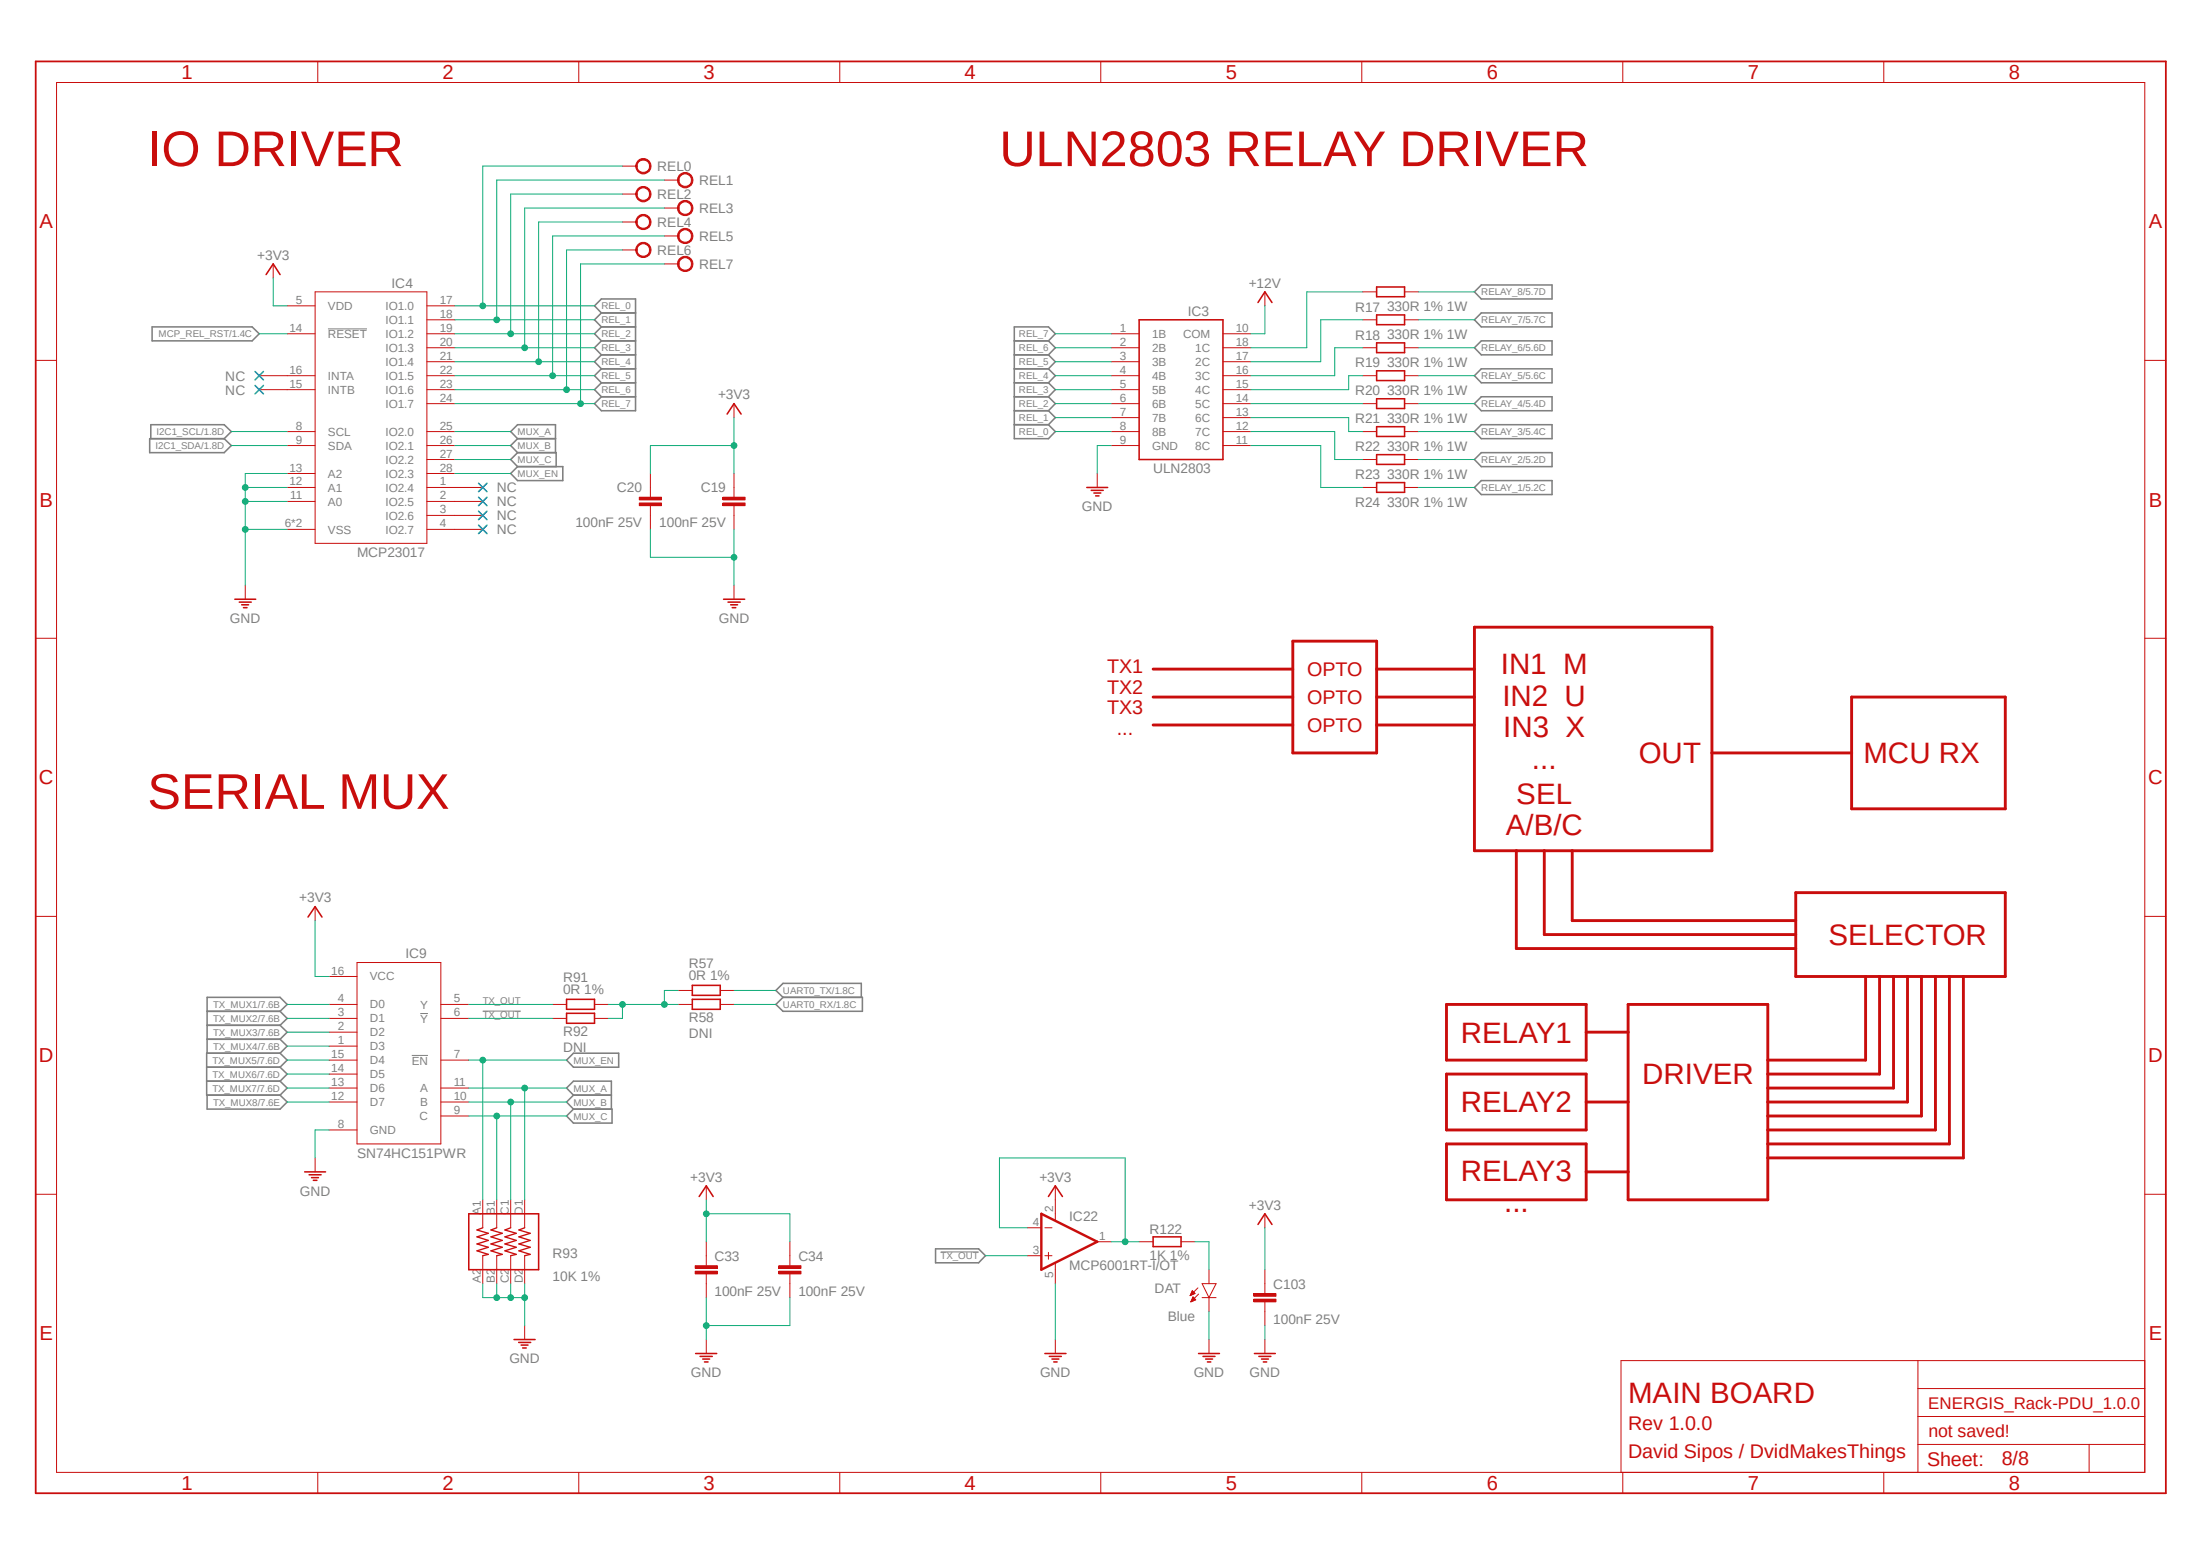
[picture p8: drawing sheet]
<svg xmlns="http://www.w3.org/2000/svg" width="420mm" height="297mm" viewBox="0 0 420 297" stroke-linecap="round" stroke-linejoin="round" font-family="sans-serif">
<path d="M6.3 11.4l407.6 274.2M413.9 11.4l-407.6 274.2" fill="none" stroke="#fff" stroke-width=".19"/>
<path d="M62.6 62.8h7.5M80.2 193.5h1.5M92.2 193h7.2M78.6 201.5h3.1M179.6 239h7.2" fill="none" stroke="#808080" stroke-width=".19"/>
<g fill="none" stroke="#808080" stroke-width=".3">
<path d="M114.8 59.7l-1.3-1.3 1.3-1.3h6.5v21.3h-6.5l-1.3-1.4 1.3-1.3M114.8 59.7h6.5M114.8 59.7l-1.3 1.3 1.3 1.4M281.5 55.7l1.3-1.3h13.5v2.7h-13.5zM29 62.4h19.1l1.4 1.3-1.4 1.4h-19.1zM114.8 73.1l-1.3 1.3 1.3 1.3M114.8 75.7h6.5M114.8 73.1h6.5M114.8 65.1h6.5M114.8 67.7h6.5M114.8 67.7l-1.3 1.3 1.3 1.4M114.8 70.4h6.5"/>
<path d="M114.8 62.4l-1.3 1.3 1.3 1.4M114.8 62.4h6.5M114.8 65.1l-1.3 1.3 1.3 1.3M114.8 70.4l-1.3 1.3 1.3 1.4M193.6 75.7h6.6M193.6 73.1h6.6M193.6 65.1h6.6M193.6 67.7h6.6M193.6 70.4h6.6M193.6 78.4h6.6M200.2 65.1l1.3 1.3-1.3 1.3M200.2 65.1l1.3-1.4-1.3-1.3h-6.6v21.3h6.6l1.3-1.3-1.3-1.3"/>
<path d="M200.2 70.4l1.3 1.3-1.3 1.4M200.2 75.7l1.3 1.3-1.3 1.4M200.2 78.4l1.3 1.3-1.3 1.4M200.2 73.1l1.3 1.3-1.3 1.3M200.2 67.7l1.3 1.3-1.3 1.4M281.5 77l1.3-1.3h13.5v2.7h-13.5zM281.5 71.7l1.3-1.3h13.5v2.7h-13.5zM281.5 66.4l1.3-1.3h13.5v2.6h-13.5zM281.5 61l1.3-1.3h13.5v2.7h-13.5zM28.6 83.7h14.2l1.4 1.3-1.4 1.4h-14.2zM28.8 83.7v-2.6h14l1.4 1.3-1.4 1.3M98.8 89.1h8.6v2.6h-8.6l-1.3-1.3z"/>
<path d="M98.8 83.7l-1.3 1.3 1.3 1.4M98.8 83.7l-1.3-1.3 1.3-1.3h7.2v5.3M98.8 83.7h7.2M98.8 86.4l-1.3 1.3 1.3 1.4M98.8 86.4h7.4v2.7M193.6 81.1h6.6M281.5 82.4l1.3-1.3h13.5v2.6h-13.5zM281.5 93l1.3-1.3h13.5v2.7h-13.5zM281.5 87.7l1.3-1.3h13.5v2.7h-13.5zM39.5 193h14M39.5 195.7h14M39.5 198.4h14"/>
<path d="M53.5 193l1.3-1.3-1.3-1.3h-14v10.6M53.5 193l1.3 1.4-1.3 1.3M53.5 195.7l1.3 1.3-1.3 1.4M53.5 198.4l1.3 1.3-1.3 1.3M148.1 191.7l1.4-1.3h15.1v2.6h-15.1zM149.5 190.4l-1.4-1.3 1.4-1.4h14.9v2.7M39.5 203.7h14M39.5 206.4h14M39.5 209v2.7h14l1.3-1.3-1.3-1.4M53.5 201h-14v8h14M53.5 201l1.3 1.4-1.3 1.3M53.5 203.7l1.3 1.3-1.3 1.4"/>
<path d="M53.5 206.4l1.3 1.3-1.3 1.3M108.2 202.4l1.3-1.4h8.6v2.7h-8.6zM109.5 209l-1.3-1.3 1.3-1.3h7.2v5.3M109.5 209h7.2M109.5 211.7h7.3v2.7h-7.3l-1.3-1.4zM109.5 209l-1.3 1.4 1.3 1.3M178.6 238.4h8.2l1.3 1.3-1.3 1.3h-8.2z"/>
</g>
<g fill="none" stroke="#c90d0c" stroke-width=".55">
<path d="M281.5 119.7h45.3v42.7h-45.3zM220.1 127.7h26.7M220.1 133.1h26.7M220.1 138.4h26.7M246.8 122.4h16v21.3h-16zM262.8 127.7h18.7M262.8 133.1h18.7M262.8 138.4h18.7M353.5 133.1h29.3v21.3h-29.3zM326.8 143.7h26.7M289.5 162.4v18.7h53.3M294.8 162.4v16h48"/>
<path d="M300.1 162.4v13.3h42.7M342.8 170.4h40v16h-40zM276.1 191.7h26.7v10.7h-26.7zM302.8 197h8M310.8 191.7h26.7v37.3h-26.7zM356.2 186.4v16h-18.7M358.8 186.4v18.6h-21.3M361.5 186.4v21.3h-24M364.2 186.4v24h-26.7M366.8 186.4v26.6h-29.3M369.5 186.4v29.3h-32M372.2 186.4v32h-34.7"/>
<path d="M374.8 186.4v34.6h-37.3M276.1 205h26.7v10.7h-26.7zM276.1 218.4h26.7v10.6h-26.7zM302.8 210.4h8M302.8 223.7h8"/>
</g>
<g fill="none" stroke="#c90d0c" stroke-width=".19">
<path d="M10.8 15.7h398.6v265.4h-398.6zM60.7 11.7v4M110.5 11.7v4M160.3 11.7v4M210.1 11.7v4M260 11.7v4M309.8 11.7v4M359.6 11.7v4M52.2 50.4v2.6M241.5 55.7v2.7M260.1 55.7h2.7M268.1 55.7h2.7"/>
<path d="M6.8 68.8h4M49.5 71.7h5.3M140.1 77v2.7M212.1 77h5.4M212.1 71.7h5.4M212.1 66.4h5.4M212.1 63.7h5.4M212.1 69h5.4M212.1 74.4h5.4M212.1 79.7h5.4M233.5 77h5.3M233.5 71.7h5.3"/>
<path d="M233.5 66.4h5.3M233.5 63.7h5.3M233.5 69h5.3M233.5 74.4h5.3M233.5 79.7h5.3M260.1 77h2.7M260.1 71.7h2.7M260.1 66.4h2.7M260.1 61h2.7M268.1 77h2.7M268.1 71.7h2.7M268.1 66.4h2.7"/>
<path d="M268.1 61h2.7M409.4 68.8h4.1M140.1 93v1.9M140.1 96.5v1.9M209.5 90.4v2.6M212.1 82.4h5.4M212.1 85h5.4M233.5 82.4h5.3M233.5 85h5.3M260.1 93h2.7M260.1 87.7h2.7M260.1 82.4h2.7"/>
<path d="M268.1 93h2.7M268.1 87.7h2.7M268.1 82.4h2.7M6.8 121.8h4M409.4 121.8h4.1M6.8 174.9h4M409.4 174.9h4.1M6.8 228h4M409.4 228h4.1M366.1 259.7v21.4M409.4 259.7h-99.9v21.4M366.1 275.7h43.3"/>
<path d="M366.1 270.4h43.3M366.1 265h43.3M398.8 275.7v5.4M60.7 281.1v3.9M110.5 281.1v3.9M160.3 281.1v3.9M210.1 281.1v3.9M260 281.1v3.9M309.8 281.1v3.9M359.6 281.1v3.9"/>
</g>
<path d="M6.8 11.7h406.7v273.3h-406.7z" fill="none" stroke="#c90d0c" stroke-width=".34"/>
<g fill="none" stroke="#c90d0c" stroke-width=".3">
<path d="M50.8 52.4l1.4-2 1.3 2M240.2 57.7l1.3-2 1.3 2M262.8 54.8h5.3v1.8h-5.3zM138.8 79l1.3-2 1.4 2M217.5 61h16v26.7h-16zM262.8 60.1h5.3v1.9h-5.3zM262.8 65.4h5.3v1.9h-5.3zM262.8 70.8h5.3v1.8h-5.3zM262.8 76.1h5.3v1.9h-5.3zM207.5 93h4M208.3 93.6h2.3M208.8 94.1h1.3"/>
<path d="M209.2 94.7h.6M262.8 92.1h5.3v1.9h-5.3zM262.8 81.4h5.3v1.9h-5.3zM262.8 86.8h5.3v1.8h-5.3z"/>
</g>
<path d="M138 96h4.2v.5h-4.2z" fill-rule="evenodd" fill="#c90d0c"/>
<path d="M138 96h4.2v.5h-4.2z" fill="none" stroke="#c90d0c" stroke-width=".19"/>
<path d="M138 94.9h4.2v.5h-4.2z" fill-rule="evenodd" fill="#c90d0c"/>
<path d="M124.2 93v1.9M124.2 96.5v1.9M138 94.9h4.2v.5h-4.2zM140.1 90.4v2.6M140.1 98.4v2.6" fill="none" stroke="#c90d0c" stroke-width=".19"/>
<path d="M122 96h4.3v.5h-4.3z" fill-rule="evenodd" fill="#c90d0c"/>
<path d="M122 96h4.3v.5h-4.3z" fill="none" stroke="#c90d0c" stroke-width=".19"/>
<path d="M122 94.9h4.3v.5h-4.3z" fill-rule="evenodd" fill="#c90d0c"/>
<g fill="none" stroke="#c90d0c" stroke-width=".19">
<path d="M54.8 58.4h5.4M60.2 55.7h21.3v48h-21.3zM81.5 58.4h5.3M49.5 74.4h10.7M54.8 63.7h5.4M54.8 71.7h5.4M81.5 61h5.3M81.5 63.7h5.3M81.5 66.4h5.3M81.5 69h5.3M81.5 71.7h5.3M81.5 74.4h5.3"/>
<path d="M81.5 77h5.3M54.8 93h5.4M54.8 95.7h5.4M54.8 82.4h5.4M54.8 85h5.4M54.8 90.4h5.4M81.5 93h10.7M81.5 95.7h10.7M81.5 98.4h10.7M81.5 82.4h5.3M81.5 85h5.3M81.5 87.7h5.3"/>
<path d="M81.5 90.4h5.3M122 94.9h4.3v.5h-4.3zM124.2 90.4v2.6M124.2 98.4v2.6M46.8 111.7v2.7M54.8 101h5.4M81.5 101h10.7M140.1 111.7v2.7M62.8 191.7h5.4M62.8 194.4h5.4M62.8 197h5.4M62.8 199.7h5.4"/>
<path d="M62.8 186.4h5.4M68.2 183.7h16v34.7h-16zM84.2 191.7h5.3M84.2 194.4h5.3M62.8 202.4h5.4M62.8 205h5.4M62.8 207.7h5.4M62.8 210.4h5.4M62.8 215.7h5.4M84.2 202.4h5.3M84.2 207.7h5.3M84.2 210.4h5.3"/>
<path d="M84.2 213h5.3M134.8 226.4v2.6M134.8 239.7v1.9M134.8 243.2v1.8"/>
</g>
<path d="M44.8 114.4h4M45.7 114.9h2.3M46.1 115.4h1.4M46.5 116h.7M138.1 114.4h4.1M139 114.9h2.3M139.5 115.4h1.3M139.8 116h.7M133.5 228.4l1.3-2 1.3 2" fill="none" stroke="#c90d0c" stroke-width=".3"/>
<path d="M132.7 242.7h4.2v.5h-4.2z" fill-rule="evenodd" fill="#c90d0c"/>
<path d="M132.7 242.7h4.2v.5h-4.2z" fill="none" stroke="#c90d0c" stroke-width=".19"/>
<path d="M132.7 241.6h4.2v.5h-4.2z" fill-rule="evenodd" fill="#c90d0c"/>
<path d="M134.8 237v2.7M150.8 239.7v1.9M132.7 241.6h4.2v.5h-4.2zM134.8 245v2.7M150.8 243.2v1.8" fill="none" stroke="#c90d0c" stroke-width=".19"/>
<path d="M148.7 242.7h4.2v.5h-4.2z" fill-rule="evenodd" fill="#c90d0c"/>
<path d="M148.7 242.7h4.2v.5h-4.2z" fill="none" stroke="#c90d0c" stroke-width=".19"/>
<path d="M148.7 241.6h4.2v.5h-4.2z" fill-rule="evenodd" fill="#c90d0c"/>
<g fill="none" stroke="#c90d0c" stroke-width=".19">
<path d="M60.2 173.1v2.6M105.5 191.7h2.7M105.5 194.4h2.7M113.5 191.7h2.7M113.5 194.4h2.7M129.5 191.7h2.7M129.5 189.1h2.7M137.5 191.7h2.6M137.5 189.1h2.6M60.2 221v2.7M92.2 229v5.4M92.2 239.7v5.3"/>
<path d="M94.8 229v5.4M94.8 239.7v5.3M97.5 229v5.4M97.5 239.7v5.3M100.2 229v5.4M100.2 239.7v5.3M150.8 237v2.7M196.1 239.7h2.7M196.1 234.4h2.7M199.5 239.7h1.3M199.5 234.4h1.3M200.2 239.1v1.3"/>
<path d="M201.5 229v4M209.5 237h2.6M100.2 253v2.7M134.8 255.7v2.7M148.7 241.6h4.2v.5h-4.2zM150.8 245v2.7M201.5 241.1v3.9M201.5 255.7v2.7M241.5 245v1.9M241.5 248.5v1.9"/>
</g>
<g fill="none" stroke="#c90d0c" stroke-width=".3">
<path d="M58.8 175l1.4-1.9 1.3 1.9M108.2 190.8h5.3v1.9h-5.3zM108.2 193.4h5.3v1.9h-5.3zM132.2 190.8h5.3v1.9h-5.3zM132.2 188.1h5.3v1.9h-5.3zM58.2 223.7h3.9M59 224.2h2.3M59.5 224.8h1.3M59.8 225.3h.7M89.5 231.7h13.3v10.7h-13.3zM98.1 255.7h4.1M99 256.2h2.3"/>
<path d="M99.5 256.8h1.3M99.8 257.3h.7M132.8 258.4h4M133.6 258.9h2.4M134.2 259.4h1.3M134.5 260h.7M199.5 258.4h4M200.3 258.9h2.3M200.8 259.4h1.3M201.2 260h.6"/>
</g>
<path d="M92.2 234.4l-1.1 .4 2.1 .6-2.1 .7 2.1 .7-2.1 .6 2.1 .7-2.1 .7 2.1 .6-1 .3M94.8 234.4l-1.1 .4 2.2 .6-2.2 .7 2.2 .7-2.2 .6 2.2 .7-2.2 .7 2.2 .6-1.1 .3M97.5 234.4l-1.1 .4 2.2 .6-2.2 .7 2.2 .7-2.2 .6 2.2 .7-2.2 .7 2.2 .6-1.1 .3M100.2 234.4l-1.1 .4 2.1 .6-2.1 .7 2.1 .7-2.1 .6 2.1 .7-2.1 .7 2.1 .6-1 .3" fill="none" stroke="#c90d0c" stroke-width=".25"/>
<path d="M198.8 231.7l10.7 5.3-10.7 5.4z" fill="none" stroke="#c90d0c" stroke-width=".47"/>
<path d="M239.4 248h4.2v.5h-4.2z" fill-rule="evenodd" fill="#c90d0c"/>
<path d="M239.4 248h4.2v.5h-4.2z" fill="none" stroke="#c90d0c" stroke-width=".19"/>
<path d="M239.4 246.9h4.2v.5h-4.2z" fill-rule="evenodd" fill="#c90d0c"/>
<g fill="none" stroke="#c90d0c" stroke-width=".19">
<path d="M118.8 31.7h2.7M201.5 226.4v2.6M217.5 237h2.6M225.5 237h2.6M241.5 231.7v2.7M227.2 247.2h.2M227.3 247.1h.4M227.3 247h.6M227.4 246.9h.7M227.4 248.5h.1M227.4 246.8h.6M227.4 248.4h.3"/>
<path d="M227.5 246.7h.5M227.5 248.3h.4M227.5 246.6h.4M227.5 248.2h.6M227.5 246.5h.3M227.5 248.1h.8M227.6 246.4h.1M227.6 248h.5M227.6 246.4l.5 .5-.9 .4zM227.6 247.9h.4M227.6 247.8h.4M227.7 247.7h.2"/>
<path d="M227.7 247.6h.1M227.8 247.6l.5 .5-1 .4zM228.7 245.8l-1.5 1.5M228.8 247l-1.5 1.5M229.5 245h2.7l-1.4 2.7zM229.5 247.7h2.7M230.8 242.4v2.6M230.8 247.7v2.7M230.8 255.7v2.7M239.4 246.9h4.2v.5h-4.2zM241.5 242.4v2.6M241.5 250.4v2.6"/>
<path d="M241.5 255.7v2.7"/>
</g>
<path d="M200.2 228.4l1.3-2 1.3 2M220.1 236.1h5.4v1.9h-5.4zM240.2 233.7l1.3-2 1.3 2M228.8 258.4h4M229.7 258.9h2.2M230.2 259.4h1.3M230.5 260h.6M239.5 258.4h4M240.3 258.9h2.3M240.8 259.4h1.3M241.2 260h.6" fill="none" stroke="#c90d0c" stroke-width=".3"/>
<path d="M121.7 30.8a1.47 1.47 0 0 1 2.4 .2 1.47 1.47 0 0 1-.9 2.2 1.47 1.47 0 0 1-1.9-1.5h.3a1.21 1.21 0 0 1 1.6-1.1 1.21 1.21 0 0 1 .6 1.9 1.21 1.21 0 0 1-1.9 0l-.3-.8h-.3z" fill-rule="evenodd" fill="#c90d0c"/>
<path d="M118.8 37h2.7M121.7 30.8a1.47 1.47 0 0 1 2.4 .2 1.47 1.47 0 0 1-.9 2.2 1.47 1.47 0 0 1-1.9-1.5h.3a1.21 1.21 0 0 1 1.6-1.1 1.21 1.21 0 0 1 .6 1.9 1.21 1.21 0 0 1-1.9 0l-.3-.8h-.3z" fill="none" stroke="#c90d0c" stroke-width=".19"/>
<path d="M121.7 36.1a1.47 1.47 0 0 1 2.4 .2 1.47 1.47 0 0 1-.9 2.2 1.47 1.47 0 0 1-1.9-1.5h.3a1.21 1.21 0 0 1 1.6-1 1.21 1.21 0 0 1 .6 1.8 1.21 1.21 0 0 1-1.9 0l-.3-.8h-.3z" fill-rule="evenodd" fill="#c90d0c"/>
<path d="M121.7 36.1a1.47 1.47 0 0 1 2.4 .2 1.47 1.47 0 0 1-.9 2.2 1.47 1.47 0 0 1-1.9-1.5h.3a1.21 1.21 0 0 1 1.6-1 1.21 1.21 0 0 1 .6 1.8 1.21 1.21 0 0 1-1.9 0l-.3-.8h-.3zM118.8 42.4h2.7" fill="none" stroke="#c90d0c" stroke-width=".19"/>
<path d="M121.7 41.4a1.47 1.47 0 0 1 2.4 .3 1.47 1.47 0 0 1-.9 2.2 1.47 1.47 0 0 1-1.9-1.5h.3a1.21 1.21 0 0 1 1.6-1.1 1.21 1.21 0 0 1 .6 1.8 1.21 1.21 0 0 1-1.9 .1l-.3-.8h-.3z" fill-rule="evenodd" fill="#c90d0c"/>
<path d="M118.8 47.7h2.7M121.7 41.4a1.47 1.47 0 0 1 2.4 .3 1.47 1.47 0 0 1-.9 2.2 1.47 1.47 0 0 1-1.9-1.5h.3a1.21 1.21 0 0 1 1.6-1.1 1.21 1.21 0 0 1 .6 1.8 1.21 1.21 0 0 1-1.9 .1l-.3-.8h-.3z" fill="none" stroke="#c90d0c" stroke-width=".19"/>
<path d="M121.7 46.8a1.47 1.47 0 0 1 2.4 .2 1.47 1.47 0 0 1-.9 2.2 1.47 1.47 0 0 1-1.9-1.5h.3a1.21 1.21 0 0 1 1.6-1.1 1.21 1.21 0 0 1 .6 1.9 1.21 1.21 0 0 1-1.9 0l-.3-.8h-.3z" fill-rule="evenodd" fill="#c90d0c"/>
<path d="M126.8 34.4h2.7M121.7 46.8a1.47 1.47 0 0 1 2.4 .2 1.47 1.47 0 0 1-.9 2.2 1.47 1.47 0 0 1-1.9-1.5h.3a1.21 1.21 0 0 1 1.6-1.1 1.21 1.21 0 0 1 .6 1.9 1.21 1.21 0 0 1-1.9 0l-.3-.8h-.3z" fill="none" stroke="#c90d0c" stroke-width=".19"/>
<path d="M129.7 33.4a1.48 1.48 0 0 1 2.3 .2 1.48 1.48 0 0 1-.8 2.2 1.48 1.48 0 0 1-1.9-1.4h.3a1.21 1.21 0 0 1 1.6-1.1 1.21 1.21 0 0 1 .6 1.8 1.21 1.21 0 0 1-1.9 .1l-.3-.8h-.3z" fill-rule="evenodd" fill="#c90d0c"/>
<path d="M126.8 39.7h2.7M129.7 33.4a1.48 1.48 0 0 1 2.3 .2 1.48 1.48 0 0 1-.8 2.2 1.48 1.48 0 0 1-1.9-1.4h.3a1.21 1.21 0 0 1 1.6-1.1 1.21 1.21 0 0 1 .6 1.8 1.21 1.21 0 0 1-1.9 .1l-.3-.8h-.3z" fill="none" stroke="#c90d0c" stroke-width=".19"/>
<path d="M129.7 38.8a1.48 1.48 0 0 1 2.3 .1 1.48 1.48 0 0 1-.8 2.2 1.48 1.48 0 0 1-1.9-1.4h.3a1.21 1.21 0 0 1 1.6-1.1 1.21 1.21 0 0 1 .6 1.9 1.21 1.21 0 0 1-1.9 0l-.3-.8h-.3z" fill-rule="evenodd" fill="#c90d0c"/>
<path d="M129.7 38.8a1.48 1.48 0 0 1 2.3 .1 1.48 1.48 0 0 1-.8 2.2 1.48 1.48 0 0 1-1.9-1.4h.3a1.21 1.21 0 0 1 1.6-1.1 1.21 1.21 0 0 1 .6 1.9 1.21 1.21 0 0 1-1.9 0l-.3-.8h-.3zM126.8 45h2.7" fill="none" stroke="#c90d0c" stroke-width=".19"/>
<path d="M129.7 44.1a1.48 1.48 0 0 1 2.3 .1 1.48 1.48 0 0 1-.8 2.3 1.48 1.48 0 0 1-1.9-1.5h.3a1.21 1.21 0 0 1 1.6-1 1.21 1.21 0 0 1 .6 1.8 1.21 1.21 0 0 1-1.9 0l-.3-.8h-.3z" fill-rule="evenodd" fill="#c90d0c"/>
<path d="M126.8 50.4h2.7M129.7 44.1a1.48 1.48 0 0 1 2.3 .1 1.48 1.48 0 0 1-.8 2.3 1.48 1.48 0 0 1-1.9-1.5h.3a1.21 1.21 0 0 1 1.6-1 1.21 1.21 0 0 1 .6 1.8 1.21 1.21 0 0 1-1.9 0l-.3-.8h-.3z" fill="none" stroke="#c90d0c" stroke-width=".19"/>
<path d="M129.7 49.4a1.48 1.48 0 0 1 2.3 .2 1.48 1.48 0 0 1-.8 2.2 1.48 1.48 0 0 1-1.9-1.4h.3a1.21 1.21 0 0 1 1.6-1.1 1.21 1.21 0 0 1 .6 1.8 1.21 1.21 0 0 1-1.9 .1l-.3-.8h-.3z" fill-rule="evenodd" fill="#c90d0c"/>
<path d="M129.7 49.4a1.48 1.48 0 0 1 2.3 .2 1.48 1.48 0 0 1-.8 2.2 1.48 1.48 0 0 1-1.9-1.4h.3a1.21 1.21 0 0 1 1.6-1.1 1.21 1.21 0 0 1 .6 1.8 1.21 1.21 0 0 1-1.9 .1l-.3-.8h-.3z" fill="none" stroke="#c90d0c" stroke-width=".19"/>
<path d="M48.7 70.9l1.6 1.6M48.7 73.6l1.6 1.6M50.3 70.9l-1.6 1.6M50.3 73.6l-1.6 1.6M91.4 92.2l1.6 1.7M91.4 94.9l1.6 1.6M91.4 97.6l1.6 1.6M93 92.2l-1.6 1.7M93 94.9l-1.6 1.6M93 97.6l-1.6 1.6M91.4 100.2l1.6 1.7M93 100.2l-1.6 1.7" fill="none" stroke="#0696d7" stroke-width=".3"/>
<path d="M52.2 53v5.4h2.6M140.1 79.7v10.7M140.1 85h-15.9v5.4" fill="none" stroke="#0dab76" stroke-width=".19"/>
<circle cx="140.1" cy="85" r=".55" fill="#0dab76"/>
<g fill="none" stroke="#0dab76" stroke-width=".19">
<path d="M134.8 229v8M134.8 231.7h16v5.3"/>
<circle cx="140.1" cy="85" r=".55"/>
</g>
<circle cx="134.8" cy="231.7" r=".55" fill="#0dab76"/>
<g fill="none" stroke="#0dab76" stroke-width=".19">
<path d="M118.8 47.7h-10.6v26.7M241.5 58.4v5.3h-2.7M86.8 74.4h26.7M60.2 175.7v10.7h2.6M241.5 234.4v8"/>
<circle cx="134.8" cy="231.7" r=".55"/>
</g>
<circle cx="108.2" cy="74.4" r=".55" fill="#0dab76"/>
<g fill="none" stroke="#0dab76" stroke-width=".19">
<path d="M118.8 42.4h-16v26.6M86.8 69h26.7M201.5 66.4h10.6"/>
<circle cx="108.2" cy="74.4" r=".55"/>
</g>
<circle cx="102.8" cy="69" r=".55" fill="#0dab76"/>
<g fill="none" stroke="#0dab76" stroke-width=".19">
<path d="M118.8 37h-21.3v26.7M86.8 63.7h26.7M201.5 71.7h10.6"/>
<circle cx="102.8" cy="69" r=".55"/>
</g>
<circle cx="97.5" cy="63.7" r=".55" fill="#0dab76"/>
<g fill="none" stroke="#0dab76" stroke-width=".19">
<path d="M118.8 31.7h-26.6v26.7M86.8 58.4h26.7M201.5 77h10.6"/>
<circle cx="97.5" cy="63.7" r=".55"/>
</g>
<circle cx="92.2" cy="58.4" r=".55" fill="#0dab76"/>
<g fill="none" stroke="#0dab76" stroke-width=".19">
<path d="M126.8 34.4h-32v26.6M86.8 61h26.7M201.5 82.4h10.6"/>
<circle cx="92.2" cy="58.4" r=".55"/>
</g>
<circle cx="94.8" cy="61" r=".55" fill="#0dab76"/>
<g fill="none" stroke="#0dab76" stroke-width=".19">
<path d="M126.8 39.7h-26.6v26.7M86.8 66.4h26.7M201.5 79.7h10.6"/>
<circle cx="94.8" cy="61" r=".55"/>
</g>
<circle cx="100.2" cy="66.4" r=".55" fill="#0dab76"/>
<g fill="none" stroke="#0dab76" stroke-width=".19">
<path d="M126.8 45h-21.3v26.7M86.8 71.7h26.7M201.5 74.4h10.6"/>
<circle cx="100.2" cy="66.4" r=".55"/>
</g>
<circle cx="105.5" cy="71.7" r=".55" fill="#0dab76"/>
<g fill="none" stroke="#0dab76" stroke-width=".19">
<path d="M126.8 50.4h-16v26.6M86.8 77h26.7M201.5 69h10.6"/>
<circle cx="105.5" cy="71.7" r=".55"/>
</g>
<circle cx="110.8" cy="77" r=".55" fill="#0dab76"/>
<g fill="none" stroke="#0dab76" stroke-width=".19">
<path d="M201.5 63.7h10.6M212.1 85h-2.6v5.4M124.2 101v5.4h15.9M140.1 101v10.7"/>
<circle cx="110.8" cy="77" r=".55"/>
</g>
<circle cx="140.1" cy="106.4" r=".55" fill="#0dab76"/>
<g fill="none" stroke="#0dab76" stroke-width=".19">
<path d="M54.8 90.4h-8v2.6M46.8 101v10.7"/>
<circle cx="140.1" cy="106.4" r=".55"/>
</g>
<circle cx="46.8" cy="101" r=".55" fill="#0dab76"/>
<g fill="none" stroke="#0dab76" stroke-width=".19">
<path d="M54.8 93h-8v8"/>
<circle cx="46.8" cy="101" r=".55"/>
</g>
<circle cx="46.8" cy="93" r=".55" fill="#0dab76"/>
<g fill="none" stroke="#0dab76" stroke-width=".19">
<path d="M46.8 95.7h8"/>
<circle cx="46.8" cy="93" r=".55"/>
</g>
<circle cx="46.8" cy="95.7" r=".55" fill="#0dab76"/>
<g fill="none" stroke="#0dab76" stroke-width=".19">
<path d="M46.8 101h8M134.8 247.7v8M150.8 247.7v5.3h-16"/>
<circle cx="46.8" cy="95.7" r=".55"/>
</g>
<circle cx="134.8" cy="253" r=".55" fill="#0dab76"/>
<g fill="none" stroke="#0dab76" stroke-width=".19">
<path d="M62.8 215.7h-2.6v5.3M92.2 245v2.7h5.3v-2.7M94.8 245v2.7"/>
<circle cx="134.8" cy="253" r=".55"/>
</g>
<circle cx="94.8" cy="247.7" r=".55" fill="#0dab76"/>
<g fill="none" stroke="#0dab76" stroke-width=".19">
<path d="M100.2 245v2.7h-2.7"/>
<circle cx="94.8" cy="247.7" r=".55"/>
</g>
<circle cx="97.5" cy="247.7" r=".55" fill="#0dab76"/>
<g fill="none" stroke="#0dab76" stroke-width=".19">
<path d="M100.2 247.7v5.3"/>
<circle cx="97.5" cy="247.7" r=".55"/>
</g>
<circle cx="100.2" cy="247.7" r=".55" fill="#0dab76"/>
<g fill="none" stroke="#0dab76" stroke-width=".19">
<path d="M260.1 55.7h-10.6v10.7h-10.7M270.8 55.7h10.7M49.5 63.7h5.3M238.8 79.7h18.7v2.7h2.6M238.8 77h21.3M260.1 66.4h-5.3v5.3h-16M260.1 71.7h-2.6v2.7h-18.7M260.1 61h-8v8h-13.3M270.8 77h10.7M270.8 71.7h10.7M270.8 66.4h10.7M270.8 61h10.7"/>
<path d="M44.2 82.4h10.6M44.2 85h10.6M238.8 85h13.3v8h8M238.8 82.4h16v5.3h5.3M270.8 93h10.7M270.8 87.7h10.7M270.8 82.4h10.7M54.8 191.7h8M54.8 194.4h8M54.8 197h8M54.8 199.7h8M54.8 202.4h8"/>
<path d="M54.8 205h8M54.8 207.7h8M54.8 210.4h8M89.5 207.7h18.7M100.2 207.7v21.3M201.5 245v10.7M230.8 250.4v5.3M241.5 253v2.7"/>
<circle cx="100.2" cy="247.7" r=".55"/>
</g>
<circle cx="100.2" cy="207.7" r=".55" fill="#0dab76"/>
<g fill="none" stroke="#0dab76" stroke-width=".19">
<path d="M86.8 82.4h10.7M89.5 210.4h18.7M97.5 210.4v18.6"/>
<circle cx="100.2" cy="207.7" r=".55"/>
</g>
<circle cx="97.5" cy="210.4" r=".55" fill="#0dab76"/>
<g fill="none" stroke="#0dab76" stroke-width=".19">
<path d="M86.8 85h10.7M89.5 213h18.7M94.8 213v16"/>
<circle cx="97.5" cy="210.4" r=".55"/>
</g>
<circle cx="94.8" cy="213" r=".55" fill="#0dab76"/>
<g fill="none" stroke="#0dab76" stroke-width=".19">
<path d="M86.8 87.7h10.7M89.5 202.4h18.7M92.2 202.4v26.6"/>
<circle cx="94.8" cy="213" r=".55"/>
</g>
<circle cx="92.2" cy="202.4" r=".55" fill="#0dab76"/>
<g fill="none" stroke="#0dab76" stroke-width=".19">
<path d="M86.8 90.4h10.7M89.5 194.4h16M89.5 191.7h16M140.1 189.1h8M140.1 191.7h8M188.1 239.7h8M190.8 221h24v16M212.1 237h5.4"/>
<circle cx="92.2" cy="202.4" r=".55"/>
</g>
<circle cx="214.8" cy="237" r=".55" fill="#0dab76"/>
<g fill="none" stroke="#0dab76" stroke-width=".19">
<path d="M116.2 191.7h2.6v2.7h-2.6M190.8 221v13.4h5.3M228.1 237h2.7v5.4"/>
<circle cx="214.8" cy="237" r=".55"/>
</g>
<circle cx="118.8" cy="191.7" r=".55" fill="#0dab76"/>
<g fill="none" stroke="#0dab76" stroke-width=".19">
<path d="M118.8 191.7h10.7M129.5 189.1h-2.7v2.6"/>
<circle cx="118.8" cy="191.7" r=".55"/>
</g>
<circle cx="126.8" cy="191.7" r=".55" fill="#0dab76"/>
<circle cx="126.8" cy="191.7" r=".55" fill="none" stroke="#0dab76" stroke-width=".19"/>
<g font-size="9.6" fill="#c90d0c">
<text x="28.2" y="31.7">IO DRIVER</text>
<text x="190.8" y="31.7">ULN2803 RELAY DRIVER</text>
<text x="28.2" y="154.4">SERIAL MUX</text>
</g>
<g font-size="5.6" fill="#c90d0c">
<text x="286.5" y="128.7">IN1 M</text>
<text x="286.8" y="134.7">IN2 U</text>
<text x="287" y="140.7">IN3 X</text>
<text x="292.4" y="146.7">...</text>
<text x="312.9" y="145.7">OUT</text>
<text x="355.7" y="145.7">MCU RX</text>
<text x="289.5" y="153.4">SEL</text>
<text x="287.4" y="159.4">A/B/C</text>
<text x="349" y="180.4">SELECTOR</text>
<text x="278.9" y="199.1">RELAY1</text>
<text x="313.5" y="207">DRIVER</text>
<text x="278.9" y="212.3">RELAY2</text>
<text x="278.9" y="225.3">RELAY3</text>
<text x="287.1" y="231.4">...</text>
<text x="310.8" y="267.7">MAIN BOARD</text>
</g>
<g font-size="3.9" fill="#c90d0c">
<text x="34.7" y="15.1">1</text>
<text x="84.5" y="15.1">2</text>
<text x="134.3" y="15.1">3</text>
<text x="184.2" y="15.1">4</text>
<text x="234" y="15.1">5</text>
<text x="283.8" y="15.1">6</text>
<text x="333.7" y="15.1">7</text>
<text x="383.5" y="15.1">8</text>
<text x="7.5" y="43.6">A</text>
<text x="410.2" y="43.6">A</text>
<text x="7.5" y="96.7">B</text>
<text x="410.2" y="96.7">B</text>
<text x="7.4" y="149.7">C</text>
<text x="410.1" y="149.7">C</text>
<text x="7.4" y="202.8">D</text>
<text x="410.1" y="202.8">D</text>
<text x="7.5" y="255.9">E</text>
<text x="410.2" y="255.9">E</text>
<text x="34.7" y="284.4">1</text>
<text x="84.5" y="284.4">2</text>
<text x="134.3" y="284.4">3</text>
<text x="184.2" y="284.4">4</text>
<text x="234" y="284.4">5</text>
<text x="283.8" y="284.4">6</text>
<text x="333.7" y="284.4">7</text>
<text x="383.5" y="284.4">8</text>
</g>
<g font-size="3.8" fill="#c90d0c">
<text x="211.4" y="128.4">TX1</text>
<text x="249.6" y="129">OPTO</text>
<text x="211.4" y="132.4">TX2</text>
<text x="211.4" y="136.4">TX3</text>
<text x="249.6" y="134.4">OPTO</text>
<text x="213.2" y="140.3">...</text>
<text x="249.6" y="139.7">OPTO</text>
<text x="310.8" y="273">Rev 1.0.0</text>
<text x="310.8" y="278.4">David Sipos / DvidMakesThings</text>
<text x="367.9" y="279.8">Sheet:</text>
<text x="382.1" y="279.7">8/8</text>
</g>
<text font-size="3.4" fill="#c90d0c" x="368.1" y="274.4">not saved!</text>
<text font-size="3.2" fill="#c90d0c" x="368.1" y="269">ENERGIS_Rack-PDU_1.0.0</text>
<g font-size="2.6" fill="#808080">
<text x="125.5" y="32.6">REL0</text>
<text x="133.5" y="35.3">REL1</text>
<text x="125.5" y="38">REL2</text>
<text x="133.5" y="40.6">REL3</text>
<text x="125.5" y="43.3">REL4</text>
<text x="133.5" y="46">REL5</text>
<text x="49.1" y="49.6">+3V3</text>
<text x="125.5" y="48.6">REL6</text>
<text x="133.5" y="51.3">REL7</text>
<text x="74.8" y="54.9">IC4</text>
<text x="238.4" y="54.9">+12V</text>
<text x="258.7" y="59.5">R17</text>
<text x="264.8" y="59.4">330R 1% 1W</text>
<text x="226.7" y="60.2">IC3</text>
<text x="258.7" y="64.8">R18</text>
<text x="264.8" y="64.8">330R 1% 1W</text>
<text x="258.7" y="70.1">R19</text>
<text x="264.8" y="70.1">330R 1% 1W</text>
<text x="43" y="72.6">NC</text>
<text x="43" y="75.3">NC</text>
<text x="137.1" y="76.2">+3V3</text>
<text x="258.7" y="75.5">R20</text>
<text x="264.8" y="75.4">330R 1% 1W</text>
<text x="258.7" y="80.8">R21</text>
<text x="264.8" y="80.8">330R 1% 1W</text>
<text x="258.7" y="86.1">R22</text>
<text x="264.8" y="86.1">330R 1% 1W</text>
<text x="94.8" y="94">NC</text>
<text x="117.8" y="94">C20</text>
<text x="133.8" y="94">C19</text>
<text x="220.1" y="90.4">ULN2803</text>
<text x="258.7" y="91.5">R23</text>
<text x="264.8" y="91.4">330R 1% 1W</text>
<text x="94.8" y="96.6">NC</text>
<text x="94.8" y="99.3">NC</text>
<text x="94.8" y="102">NC</text>
<text x="109.9" y="100.7">100nF 25V</text>
<text x="125.9" y="100.7">100nF 25V</text>
<text x="206.5" y="97.6">GND</text>
<text x="258.7" y="96.8">R24</text>
<text x="264.8" y="96.8">330R 1% 1W</text>
<text x="68.2" y="106.4">MCP23017</text>
<text x="43.9" y="118.9">GND</text>
<text x="137.2" y="118.9">GND</text>
<text x="57.1" y="172.3">+3V3</text>
<text x="77.4" y="182.9">IC9</text>
<text x="131.5" y="184.8">R57</text>
<text x="107.5" y="189.8">0R 1%</text>
<text x="107.5" y="187.4">R91</text>
<text x="131.5" y="187.2">0R 1%</text>
<text x="107.5" y="197.8">R92</text>
<text x="131.5" y="195.2">R58</text>
<text x="107.5" y="200.8">DNI</text>
<text x="131.5" y="198.1">DNI</text>
<text x="68.2" y="221">SN74HC151PWR</text>
<text x="131.8" y="225.5">+3V3</text>
<text x="198.4" y="225.5">+3V3</text>
<text x="57.2" y="228.2">GND</text>
<text x="204.1" y="233">IC22</text>
<text x="238.4" y="230.9">+3V3</text>
<text x="219.5" y="235.5">R122</text>
<text x="105.5" y="244.5">10K 1%</text>
<text x="105.5" y="240.2">R93</text>
<text x="136.4" y="240.6">C33</text>
<text x="152.4" y="240.6">C34</text>
<text x="204.1" y="242.4">MCP6001RT-I/OT</text>
<text x="219.5" y="240.5">1K 1%</text>
<text x="243.1" y="246">C103</text>
<text x="136.4" y="247.3">100nF 25V</text>
<text x="152.4" y="247.3">100nF 25V</text>
<text x="220.4" y="246.9">DAT</text>
<text x="222.9" y="252.2">Blue</text>
<text x="243.1" y="252.6">100nF 25V</text>
<text x="97.2" y="260.2">GND</text>
<text x="131.9" y="262.9">GND</text>
<text x="198.5" y="262.9">GND</text>
<text x="227.9" y="262.9">GND</text>
<text x="238.5" y="262.9">GND</text>
</g>
<g font-size="2.2" fill="#808080">
<text x="56.5" y="58">5</text>
<text x="62.6" y="59.2">VDD</text>
<text x="73.6" y="59.2">IO1.0</text>
<text x="83.9" y="58">17</text>
<text x="55.2" y="63.3">14</text>
<text x="62.6" y="64.5">RESET</text>
<text x="73.6" y="61.8">IO1.1</text>
<text x="73.6" y="64.5">IO1.2</text>
<text x="83.9" y="60.7">18</text>
<text x="83.9" y="63.3">19</text>
<text x="83.9" y="66">20</text>
<text x="213.8" y="63.3">1</text>
<text x="213.8" y="66">2</text>
<text x="219.9" y="64.5">1B</text>
<text x="225.8" y="64.5">COM</text>
<text x="235.9" y="66">18</text>
<text x="235.9" y="63.3">10</text>
<text x="55.2" y="71.3">16</text>
<text x="73.6" y="67.2">IO1.3</text>
<text x="73.6" y="69.8">IO1.4</text>
<text x="83.9" y="68.7">21</text>
<text x="83.9" y="71.3">22</text>
<text x="213.8" y="68.7">3</text>
<text x="213.8" y="71.3">4</text>
<text x="219.9" y="67.2">2B</text>
<text x="219.9" y="69.8">3B</text>
<text x="228.2" y="67.2">1C</text>
<text x="228.2" y="69.8">2C</text>
<text x="235.9" y="71.3">16</text>
<text x="235.9" y="68.7">17</text>
<text x="55.2" y="74">15</text>
<text x="62.6" y="72.5">INTA</text>
<text x="62.6" y="75.2">INTB</text>
<text x="73.6" y="72.5">IO1.5</text>
<text x="73.6" y="75.2">IO1.6</text>
<text x="73.6" y="77.9">IO1.7</text>
<text x="83.9" y="74">23</text>
<text x="83.9" y="76.7">24</text>
<text x="213.8" y="74">5</text>
<text x="213.8" y="76.7">6</text>
<text x="219.9" y="72.5">4B</text>
<text x="219.9" y="75.2">5B</text>
<text x="219.9" y="77.9">6B</text>
<text x="228.2" y="72.5">3C</text>
<text x="228.2" y="75.2">4C</text>
<text x="228.2" y="77.9">5C</text>
<text x="235.9" y="74">15</text>
<text x="235.9" y="76.7">14</text>
<text x="56.5" y="82">8</text>
<text x="62.6" y="83.2">SCL</text>
<text x="73.6" y="83.2">IO2.0</text>
<text x="83.9" y="82">25</text>
<text x="213.8" y="79.3">7</text>
<text x="213.8" y="82">8</text>
<text x="219.9" y="80.5">7B</text>
<text x="219.9" y="83.2">8B</text>
<text x="228.2" y="80.5">6C</text>
<text x="228.2" y="83.2">7C</text>
<text x="235.9" y="79.3">13</text>
<text x="235.9" y="82">12</text>
<text x="56.5" y="84.7">9</text>
<text x="62.6" y="85.9">SDA</text>
<text x="73.6" y="85.9">IO2.1</text>
<text x="73.6" y="88.5">IO2.2</text>
<text x="83.9" y="84.7">26</text>
<text x="83.9" y="87.3">27</text>
<text x="213.8" y="84.7">9</text>
<text x="219.9" y="85.9">GND</text>
<text x="228.2" y="85.9">8C</text>
<text x="235.9" y="84.7">11</text>
<text x="55.2" y="90">13</text>
<text x="55.2" y="92.7">12</text>
<text x="55.4" y="95.3">11</text>
<text x="62.6" y="91.2">A2</text>
<text x="62.6" y="93.9">A1</text>
<text x="73.6" y="91.2">IO2.3</text>
<text x="73.6" y="93.9">IO2.4</text>
<text x="83.9" y="90">28</text>
<text x="83.9" y="92.7">1</text>
<text x="83.9" y="95.3">2</text>
<text x="54.4" y="100.7">6*2</text>
<text x="62.6" y="101.9">VSS</text>
<text x="62.6" y="96.5">A0</text>
<text x="73.6" y="96.5">IO2.5</text>
<text x="73.6" y="99.2">IO2.6</text>
<text x="73.6" y="101.9">IO2.7</text>
<text x="83.9" y="98">3</text>
<text x="83.9" y="100.7">4</text>
<text x="63.2" y="186">16</text>
<text x="64.5" y="191.3">4</text>
<text x="70.6" y="187.2">VCC</text>
<text x="86.6" y="191.3">5</text>
<text x="64.5" y="194">3</text>
<text x="64.5" y="196.7">2</text>
<text x="70.6" y="192.5">D0</text>
<text x="70.6" y="195.2">D1</text>
<text x="70.6" y="197.8">D2</text>
<text x="80.2" y="192.5">Y</text>
<text x="80.2" y="195.2">Y</text>
<text x="86.6" y="194">6</text>
<text x="63.2" y="202">15</text>
<text x="64.5" y="199.3">1</text>
<text x="70.6" y="200.5">D3</text>
<text x="70.6" y="203.2">D4</text>
<text x="78.6" y="203.2">EN</text>
<text x="86.6" y="202">7</text>
<text x="63.2" y="204.7">14</text>
<text x="63.2" y="207.3">13</text>
<text x="70.6" y="205.8">D5</text>
<text x="70.6" y="208.5">D6</text>
<text x="80.2" y="208.5">A</text>
<text x="86.6" y="207.3">11</text>
<text x="63.2" y="210">12</text>
<text x="64.5" y="215.3">8</text>
<text x="70.6" y="211.2">D7</text>
<text x="80.1" y="213.9">C</text>
<text x="80.2" y="211.2">B</text>
<text x="86.6" y="210">10</text>
<text x="86.6" y="212.7">9</text>
<text x="70.6" y="216.5">GND</text>
<text x="91.8" y="231.9" transform="rotate(-90 91.8 231.9)">A1</text>
<text x="94.4" y="231.9" transform="rotate(-90 94.4 231.9)">B1</text>
<text x="97.1" y="231.9" transform="rotate(-90 97.1 231.9)">C1</text>
<text x="99.8" y="231.9" transform="rotate(-90 99.8 231.9)">D1</text>
<text x="197.2" y="234">4</text>
<text x="201.1" y="231.4" transform="rotate(-90 201.1 231.4)">2</text>
<text x="197.2" y="239.3">3</text>
<text x="209.8" y="236.6">1</text>
<text x="91.8" y="244.9" transform="rotate(-90 91.8 244.9)">A2</text>
<text x="94.4" y="244.9" transform="rotate(-90 94.4 244.9)">B2</text>
<text x="97.1" y="245" transform="rotate(-90 97.1 245)">C2</text>
<text x="99.8" y="245" transform="rotate(-90 99.8 245)">D2</text>
<text x="201.1" y="244" transform="rotate(-90 201.1 244)">5</text>
</g>
<g font-size="1.9" fill="#808080">
<text x="114.8" y="59.1">REL_0</text>
<text x="282.8" y="56.4">RELAY_8/5.7D</text>
<text x="30.3" y="64.4">MCP_REL_RST/1.4C</text>
<text x="114.8" y="64.4">REL_2</text>
<text x="114.8" y="61.7">REL_1</text>
<text x="194.5" y="64.4">REL_7</text>
<text x="282.8" y="61.7">RELAY_7/5.7C</text>
<text x="114.8" y="69.7">REL_4</text>
<text x="114.8" y="67.1">REL_3</text>
<text x="194.5" y="67.1">REL_6</text>
<text x="194.5" y="69.7">REL_5</text>
<text x="282.8" y="67.1">RELAY_6/5.6D</text>
<text x="114.8" y="75">REL_6</text>
<text x="114.8" y="72.3">REL_5</text>
<text x="114.8" y="77.7">REL_7</text>
<text x="194.5" y="72.4">REL_4</text>
<text x="194.5" y="77.7">REL_2</text>
<text x="194.5" y="75.1">REL_3</text>
<text x="282.8" y="77.7">RELAY_4/5.4D</text>
<text x="282.8" y="72.3">RELAY_5/5.6C</text>
<text x="29.9" y="83">I2C1_SCL/1.8D</text>
<text x="98.8" y="83.1">MUX_A</text>
<text x="194.5" y="83.1">REL_0</text>
<text x="194.5" y="80.4">REL_1</text>
<text x="282.8" y="83">RELAY_3/5.4C</text>
<text x="29.7" y="85.7">I2C1_SDA/1.8D</text>
<text x="98.8" y="85.7">MUX_B</text>
<text x="98.8" y="88.4">MUX_C</text>
<text x="282.8" y="88.3">RELAY_2/5.2D</text>
<text x="98.8" y="91.1">MUX_EN</text>
<text x="282.8" y="93.7">RELAY_1/5.2C</text>
<text x="92.2" y="191.7">TX_OUT</text>
<text x="149.5" y="189.7">UART0_TX/1.8C</text>
<text x="40.7" y="192.4">TX_MUX1/7.6B</text>
<text x="40.7" y="195">TX_MUX2/7.6B</text>
<text x="40.7" y="197.7">TX_MUX3/7.6B</text>
<text x="92.2" y="194.4">TX_OUT</text>
<text x="149.5" y="192.4">UART0_RX/1.8C</text>
<text x="40.6" y="203">TX_MUX5/7.6D</text>
<text x="40.7" y="200.4">TX_MUX4/7.6B</text>
<text x="109.5" y="203">MUX_EN</text>
<text x="40.6" y="205.7">TX_MUX6/7.6D</text>
<text x="40.6" y="208.4">TX_MUX7/7.6D</text>
<text x="109.5" y="208.4">MUX_A</text>
<text x="40.7" y="211">TX_MUX8/7.6E</text>
<text x="109.5" y="211">MUX_B</text>
<text x="109.5" y="213.7">MUX_C</text>
<text x="179.6" y="240.4">TX_OUT</text>
</g>
</svg>
